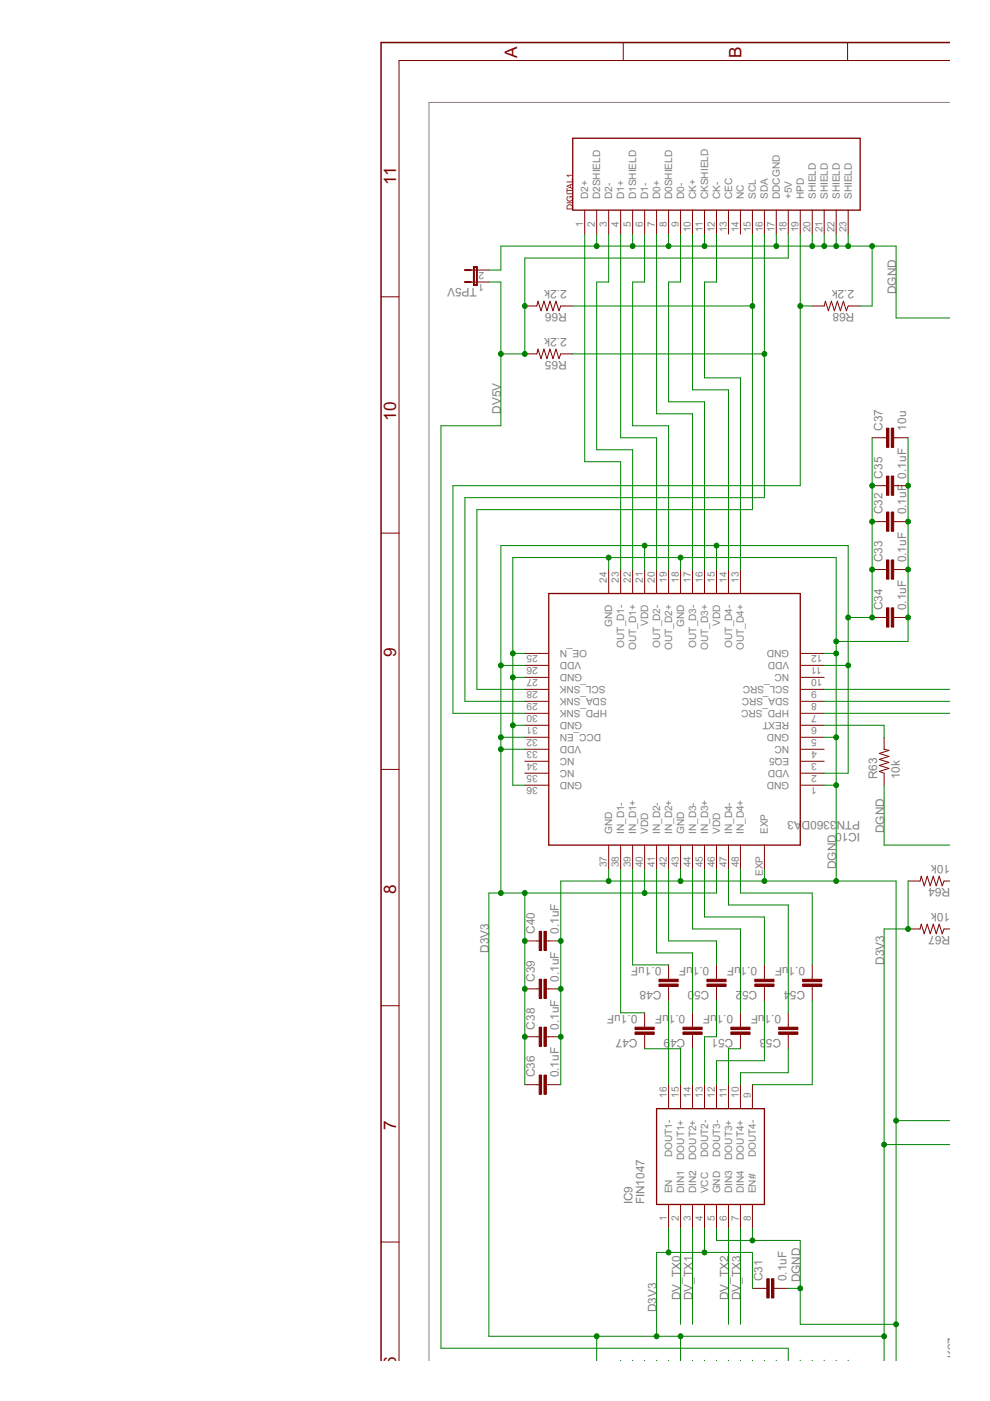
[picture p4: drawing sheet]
<svg xmlns="http://www.w3.org/2000/svg" width="210mm" height="297mm" viewBox="0 0 210 297" stroke-linecap="round" stroke-linejoin="round" font-family="sans-serif">
<g fill="#808080" stroke="#808080" stroke-width=".21">
<path d="M91 21.7h110.5z"/>
<path d="M91 21.7v266.9z"/>
</g>
<g fill="#800000" stroke="#800000" stroke-width=".32">
<path d="M80.8 9h120.7z"/>
<path d="M80.8 9v279.6z"/>
</g>
<g fill="#800000" stroke="#800000" stroke-width=".21">
<path d="M84.6 12.8h116.9z"/>
<path d="M132.1 9v3.8z"/>
<path d="M179.7 9v3.8z"/>
<path d="M84.6 12.8v275.8z"/>
<path d="M80.8 263.3h3.8z"/>
<path d="M80.8 213.2h3.8z"/>
<path d="M80.8 163.1h3.8z"/>
<path d="M80.8 113h3.8z"/>
<path d="M80.8 62.9h3.8z"/>
<path d="M124 44.6v5z"/>
<path d="M126.5 44.6v5z"/>
<path d="M129.1 44.6v5z"/>
<path d="M131.6 44.6v5z"/>
<path d="M134.1 44.6v5z"/>
<path d="M136.7 44.6v5z"/>
<path d="M139.2 44.6v5z"/>
<path d="M141.8 44.6v5z"/>
<path d="M144.3 44.6v5z"/>
<path d="M146.8 44.6v5z"/>
<path d="M149.4 44.6v5z"/>
<path d="M151.9 44.6v5z"/>
<path d="M154.5 44.6v5z"/>
<path d="M159.5 44.6v5z"/>
<path d="M162.1 44.6v5z"/>
<path d="M164.6 44.6v5z"/>
<path d="M167.1 44.6v5z"/>
<path d="M169.7 44.6v5z"/>
<path d="M157 44.6v5z"/>
<path d="M172.2 44.6v5z"/>
<path d="M174.8 44.6v5z"/>
<path d="M177.3 44.6v5z"/>
<path d="M179.8 44.6v5z"/>
<path d="M111.3 75h2.5z"/>
<path d="M118.9 75h2.5z"/>
<path d="M118.9 75l-.4 1.1z"/>
<path d="M117.9 74l.6 2.1z"/>
<path d="M117.9 74l-.7 2.1z"/>
<path d="M116.6 74l.6 2.1z"/>
<path d="M116.6 74l-.6 2.1z"/>
<path d="M115.3 74l.7 2.1z"/>
<path d="M115.3 74l-.6 2.1z"/>
<path d="M114.1 74l.6 2.1z"/>
<path d="M114.1 74l-.3 1z"/>
<path d="M111.3 64.9h2.5z"/>
<path d="M118.9 64.9h2.5z"/>
<path d="M118.9 64.9l-.4 1z"/>
<path d="M117.9 63.9l.6 2z"/>
<path d="M117.9 63.9l-.7 2z"/>
<path d="M116.6 63.9l.6 2z"/>
<path d="M116.6 63.9l-.6 2z"/>
<path d="M115.3 63.9l.7 2z"/>
<path d="M115.3 63.9l-.6 2z"/>
<path d="M114.1 63.9l.6 2z"/>
<path d="M114.1 63.9l-.3 1z"/>
<path d="M172.2 64.9h2.6z"/>
<path d="M179.8 64.9h2.6z"/>
<path d="M179.8 64.9l-.3 1z"/>
<path d="M178.8 63.9l.7 2z"/>
<path d="M178.8 63.9l-.6 2z"/>
<path d="M177.5 63.9l.7 2z"/>
<path d="M177.5 63.9l-.6 2z"/>
<path d="M176.3 63.9l.6 2z"/>
<path d="M176.3 63.9l-.7 2z"/>
<path d="M175 63.9l.6 2z"/>
<path d="M175 63.9l-.2 1z"/>
<path d="M187.5 156.3v2.6z"/>
<path d="M187.5 163.9v2.6z"/>
<path d="M186.4 163.6l1.1 .3z"/>
<path d="M186.4 163.6l2.1-.7z"/>
<path d="M186.4 162.3l2.1 .6z"/>
<path d="M186.4 162.3l2.1-.7z"/>
<path d="M186.4 161l2.1 .6z"/>
<path d="M186.4 161l2.1-.6z"/>
<path d="M186.4 159.7l2.1 .7z"/>
<path d="M186.4 159.7l2.1-.6z"/>
<path d="M187.5 158.9l1 .2z"/>
<path d="M111.3 209.7h2.5z"/>
<path d="M116.4 209.7h2.5z"/>
<path d="M113.8 209.7h.5z"/>
<path d="M115.8 209.7h.6z"/>
<path d="M111.3 199.5h2.5z"/>
<path d="M116.4 199.5h2.5z"/>
<path d="M113.8 199.5h.5z"/>
<path d="M115.8 199.5h.6z"/>
<path d="M111.3 219.8h2.5z"/>
<path d="M116.4 219.8h2.5z"/>
<path d="M113.8 219.8h.5z"/>
<path d="M115.8 219.8h.6z"/>
<path d="M111.3 230h2.5z"/>
<path d="M116.4 230h2.5z"/>
<path d="M113.8 230h.5z"/>
<path d="M115.8 230h.6z"/>
<path d="M184.9 103h2.6z"/>
<path d="M190 103h2.5z"/>
<path d="M187.5 103h.5z"/>
<path d="M189.5 103h.5z"/>
<path d="M184.9 130.9h2.6z"/>
<path d="M190 130.9h2.5z"/>
<path d="M187.5 130.9h.5z"/>
<path d="M189.5 130.9h.5z"/>
<path d="M184.9 110.6h2.6z"/>
<path d="M190 110.6h2.5z"/>
<path d="M187.5 110.6h.5z"/>
<path d="M189.5 110.6h.5z"/>
<path d="M184.9 120.8h2.6z"/>
<path d="M190 120.8h2.5z"/>
<path d="M187.5 120.8h.5z"/>
<path d="M189.5 120.8h.5z"/>
<path d="M159.5 273.2h2.6z"/>
<path d="M164.6 273.2h2.5z"/>
<path d="M162.1 273.2h.5z"/>
<path d="M164.1 273.2h.5z"/>
<path d="M192.5 197h2.6z"/>
<path d="M200.2 197h1.3z"/>
<path d="M200.2 197l-.4 1z"/>
<path d="M199.1 195.9l.7 2.1z"/>
<path d="M199.1 195.9l-.6 2.1z"/>
<path d="M197.9 195.9l.6 2.1z"/>
<path d="M197.9 195.9l-.7 2.1z"/>
<path d="M196.6 195.9l.6 2.1z"/>
<path d="M196.6 195.9l-.6 2.1z"/>
<path d="M195.3 195.9l.7 2.1z"/>
<path d="M195.3 195.9l-.2 1.1z"/>
<path d="M192.5 186.8h2.6z"/>
<path d="M200.2 186.8h1.3z"/>
<path d="M200.2 186.8l-.4 1z"/>
<path d="M199.1 185.8l.7 2z"/>
<path d="M199.1 185.8l-.6 2z"/>
<path d="M197.9 185.8l.6 2z"/>
<path d="M197.9 185.8l-.7 2z"/>
<path d="M196.6 185.8l.6 2z"/>
<path d="M196.6 185.8l-.6 2z"/>
<path d="M195.3 185.8l.7 2z"/>
<path d="M195.3 185.8l-.2 1z"/>
<path d="M184.9 92.8h2.6z"/>
<path d="M190 92.8h2.5z"/>
<path d="M187.5 92.8h.5z"/>
<path d="M189.5 92.8h.5z"/>
<path d="M169.7 166.5h5.1z"/>
<path d="M169.7 163.9h5.1z"/>
<path d="M169.7 161.4h5.1z"/>
<path d="M169.7 158.9h5.1z"/>
<path d="M169.7 156.3h5.1z"/>
<path d="M169.7 153.8h5.1z"/>
<path d="M169.7 151.2h5.1z"/>
<path d="M169.7 148.7h5.1z"/>
<path d="M169.7 146.2h5.1z"/>
<path d="M169.7 143.6h5.1z"/>
<path d="M169.7 141.1h5.1z"/>
<path d="M169.7 138.5h5.1z"/>
<path d="M157 120.8v5z"/>
<path d="M154.5 120.8v5z"/>
<path d="M151.9 120.8v5z"/>
<path d="M149.4 120.8v5z"/>
<path d="M146.8 120.8v5z"/>
<path d="M144.3 120.8v5z"/>
<path d="M141.8 120.8v5z"/>
<path d="M139.2 120.8v5z"/>
<path d="M136.7 120.8v5z"/>
<path d="M134.1 120.8v5z"/>
<path d="M131.6 120.8v5z"/>
<path d="M129.1 120.8v5z"/>
<path d="M111.3 138.5h5.1z"/>
<path d="M111.3 141.1h5.1z"/>
<path d="M111.3 143.6h5.1z"/>
<path d="M111.3 146.2h5.1z"/>
<path d="M111.3 148.7h5.1z"/>
<path d="M111.3 151.2h5.1z"/>
<path d="M111.3 153.8h5.1z"/>
<path d="M111.3 156.3h5.1z"/>
<path d="M111.3 158.9h5.1z"/>
<path d="M111.3 161.4h5.1z"/>
<path d="M111.3 163.9h5.1z"/>
<path d="M111.3 166.5h5.1z"/>
<path d="M129.1 179.2v5.1z"/>
<path d="M131.6 179.2v5.1z"/>
<path d="M134.1 179.2v5.1z"/>
<path d="M136.7 179.2v5.1z"/>
<path d="M139.2 179.2v5.1z"/>
<path d="M141.8 179.2v5.1z"/>
<path d="M144.3 179.2v5.1z"/>
<path d="M146.8 179.2v5.1z"/>
<path d="M149.4 179.2v5.1z"/>
<path d="M151.9 179.2v5.1z"/>
<path d="M154.5 179.2v5.1z"/>
<path d="M157 179.2v5.1z"/>
<path d="M162.1 179.2v5.1z"/>
<path d="M136.7 219.8v2.6z"/>
<path d="M136.7 214.7v2.6z"/>
<path d="M136.7 219.3v.5z"/>
<path d="M136.7 217.3v.5z"/>
<path d="M141.8 209.7v2.5z"/>
<path d="M141.8 204.6v2.5z"/>
<path d="M141.8 209.1v.6z"/>
<path d="M141.8 207.1v.5z"/>
<path d="M146.8 219.8v2.6z"/>
<path d="M146.8 214.7v2.6z"/>
<path d="M146.8 219.3v.5z"/>
<path d="M146.8 217.3v.5z"/>
<path d="M151.9 209.7v2.5z"/>
<path d="M151.9 204.6v2.5z"/>
<path d="M151.9 209.1v.6z"/>
<path d="M151.9 207.1v.5z"/>
<path d="M157 219.8v2.6z"/>
<path d="M157 214.7v2.6z"/>
<path d="M157 219.3v.5z"/>
<path d="M157 217.3v.5z"/>
<path d="M162.1 209.7v2.5z"/>
<path d="M162.1 204.6v2.5z"/>
<path d="M162.1 209.1v.6z"/>
<path d="M162.1 207.1v.5z"/>
<path d="M167.1 219.8v2.6z"/>
<path d="M167.1 214.7v2.6z"/>
<path d="M167.1 219.3v.5z"/>
<path d="M167.1 217.3v.5z"/>
<path d="M172.2 209.7v2.5z"/>
<path d="M172.2 204.6v2.5z"/>
<path d="M172.2 209.1v.6z"/>
<path d="M172.2 207.1v.5z"/>
<path d="M141.8 255.4v5.1z"/>
<path d="M144.3 255.4v5.1z"/>
<path d="M146.8 255.4v5.1z"/>
<path d="M149.4 255.4v5.1z"/>
<path d="M151.9 255.4v5.1z"/>
<path d="M154.5 255.4v5.1z"/>
<path d="M157 255.4v5.1z"/>
<path d="M159.5 255.4v5.1z"/>
<path d="M159.5 230v5.1z"/>
<path d="M157 230v5.1z"/>
<path d="M154.5 230v5.1z"/>
<path d="M151.9 230v5.1z"/>
<path d="M149.4 230v5.1z"/>
<path d="M146.8 230v5.1z"/>
<path d="M144.3 230v5.1z"/>
<path d="M141.8 230v5.1z"/>
<path d="M101.1 59.8h2.6z"/>
<path d="M99.8 59.8h1.3z"/>
<path d="M101.1 57.3h2.6z"/>
<path d="M99.8 57.3h1.3z"/>
</g>
<g fill="#800000" stroke="#800000" stroke-width=".28">
<path d="M121.4 44.6h61z"/>
<path d="M182.4 29.3v15.3z"/>
<path d="M121.4 29.3h61z"/>
<path d="M121.4 29.3v15.3z"/>
<path d="M169.7 125.8v53.4z"/>
<path d="M116.4 125.8h53.3z"/>
<path d="M116.4 125.8v53.4z"/>
<path d="M116.4 179.2h53.3z"/>
<path d="M139.2 255.4h22.9z"/>
<path d="M162.1 235.1v20.3z"/>
<path d="M139.2 235.1h22.9z"/>
<path d="M139.2 235.1v20.3z"/>
</g>
<g fill="#800000" stroke="#800000" stroke-width=".21">
<path d="M115.3 207.6h.5v4.1h-.5z"/>
<path d="M114.3 207.6h.5v4.1h-.5z"/>
<path d="M115.3 197.5h.5v4h-.5z"/>
<path d="M114.3 197.5h.5v4h-.5z"/>
<path d="M115.3 217.8h.5v4h-.5z"/>
<path d="M114.3 217.8h.5v4h-.5z"/>
<path d="M115.3 227.9h.5v4.1h-.5z"/>
<path d="M114.3 227.9h.5v4.1h-.5z"/>
<path d="M189 100.9h.5v4.1h-.5z"/>
<path d="M188 100.9h.5v4.1h-.5z"/>
<path d="M189 128.9h.5v4h-.5z"/>
<path d="M188 128.9h.5v4h-.5z"/>
<path d="M189 108.6h.5v4h-.5z"/>
<path d="M188 108.6h.5v4h-.5z"/>
<path d="M189 118.7h.5v4.1h-.5z"/>
<path d="M188 118.7h.5v4.1h-.5z"/>
<path d="M163.6 271.1h.5v4.1h-.5z"/>
<path d="M162.6 271.1h.5v4.1h-.5z"/>
<path d="M189 90.8h.5v4h-.5z"/>
<path d="M188 90.8h.5v4h-.5z"/>
<path d="M134.6 217.8h4.1v.5h-4.1z"/>
<path d="M134.6 218.8h4.1v.5h-4.1z"/>
<path d="M139.7 207.6h4.1v.5h-4.1z"/>
<path d="M139.7 208.6h4.1v.5h-4.1z"/>
<path d="M144.8 217.8h4.1v.5h-4.1z"/>
<path d="M144.8 218.8h4.1v.5h-4.1z"/>
<path d="M149.9 207.6h4v.5h-4z"/>
<path d="M149.9 208.6h4v.5h-4z"/>
<path d="M155 217.8h4v.5h-4z"/>
<path d="M155 218.8h4v.5h-4z"/>
<path d="M160 207.6h4.1v.5h-4.1z"/>
<path d="M160 208.6h4.1v.5h-4.1z"/>
<path d="M165.1 217.8h4.1v.5h-4.1z"/>
<path d="M165.1 218.8h4.1v.5h-4.1z"/>
<path d="M170.2 207.6h4v.5h-4z"/>
<path d="M170.2 208.6h4v.5h-4z"/>
</g>
<g fill="#800000" stroke="#800000" stroke-width=".42">
<path d="M98.6 59.8h1.2z"/>
<path d="M98.6 57.3h1.2z"/>
<path d="M101.1 56.6v3.8z"/>
<path d="M100.5 56.6h.6z"/>
<path d="M100.5 56.6v3.8z"/>
<path d="M100.5 60.4h.6z"/>
</g>
<g fill="#008000" stroke="#008000" stroke-width=".21">
<path d="M146.8 260.5v20.3z"/>
<path d="M144.3 260.5v20.3z"/>
<path d="M157 260.5v20.3z"/>
<path d="M172.2 288.4v.2z"/>
<path d="M174.8 288.4v.2z"/>
<path d="M169.7 288.4v.2z"/>
<path d="M154.5 260.5v20.3z"/>
<path d="M131.6 214.7h5.1z"/>
<path d="M131.6 184.3v30.4z"/>
<path d="M134.1 204.6h7.7z"/>
<path d="M134.1 184.3v20.3z"/>
<path d="M146.8 202v12.7z"/>
<path d="M139.2 202h7.6z"/>
<path d="M139.2 184.3v17.7z"/>
<path d="M149.4 219.8v10.2z"/>
<path d="M149.4 219.8h2.5z"/>
<path d="M151.9 212.2v7.6z"/>
<path d="M124 49.6v48.3z"/>
<path d="M124 97.9h7.6z"/>
<path d="M131.6 97.9v22.9z"/>
<path d="M134.1 95.4v25.4z"/>
<path d="M126.5 95.4h7.6z"/>
<path d="M126.5 59.8v35.6z"/>
<path d="M126.5 59.8h2.6z"/>
<path d="M129.1 49.6v10.2z"/>
<path d="M139.2 92.8v28z"/>
<path d="M131.6 92.8h7.6z"/>
<path d="M131.6 49.6v43.2z"/>
<path d="M141.8 90.3v30.5z"/>
<path d="M134.1 90.3h7.7z"/>
<path d="M134.1 59.8v30.5z"/>
<path d="M134.1 59.8h2.6z"/>
<path d="M136.7 49.6v10.2z"/>
<path d="M146.8 87.7v33.1z"/>
<path d="M139.2 87.7h7.6z"/>
<path d="M139.2 49.6v38.1z"/>
<path d="M149.4 85.2v35.6z"/>
<path d="M141.8 85.2h7.6z"/>
<path d="M141.8 59.8v25.4z"/>
<path d="M141.8 59.8h2.5z"/>
<path d="M144.3 49.6v10.2z"/>
<path d="M154.5 82.7v38.1z"/>
<path d="M146.8 82.7h7.7z"/>
<path d="M146.8 49.6v33.1z"/>
<path d="M157 80.1v40.7z"/>
<path d="M149.4 80.1h7.6z"/>
<path d="M149.4 59.8v20.3z"/>
<path d="M149.4 59.8h2.5z"/>
<path d="M151.9 49.6v10.2z"/>
<path d="M169.7 49.6v15.3z"/>
<path d="M169.7 64.9h2.5z"/>
<path d="M169.7 64.9v38.1z"/>
<path d="M96 103h73.7z"/>
<path d="M96 103v48.2z"/>
<path d="M96 151.2h15.3z"/>
<path d="M159.5 49.6v15.3z"/>
<path d="M121.4 64.9h38.1z"/>
<path d="M101.1 146.2h10.2z"/>
<path d="M101.1 108.1v38.1z"/>
<path d="M101.1 108.1h58.4z"/>
<path d="M159.5 64.9v43.2z"/>
<path d="M174.8 146.2h26.7z"/>
<path d="M174.8 148.7h26.7z"/>
<path d="M162.1 49.6v25.4z"/>
<path d="M121.4 75h40.7z"/>
<path d="M98.6 148.7h12.7z"/>
<path d="M98.6 105.5v43.2z"/>
<path d="M162.1 75v30.5z"/>
<path d="M98.6 105.5h63.5z"/>
<path d="M174.8 153.8h12.7z"/>
<path d="M187.5 153.8v2.5z"/>
<path d="M134.1 288.4v.2z"/>
<path d="M139.2 288.4v.2z"/>
<path d="M141.8 288.4v.2z"/>
<path d="M179.8 288.4v.2z"/>
<path d="M162.1 288.4v.2z"/>
<path d="M159.5 288.4v.2z"/>
<path d="M157 288.4v.2z"/>
<path d="M154.5 288.4v.2z"/>
<path d="M151.9 288.4v.2z"/>
<path d="M149.4 288.4v.2z"/>
<path d="M146.8 288.4v.2z"/>
<path d="M131.6 288.4v.2z"/>
<path d="M136.7 288.4v.2z"/>
<path d="M182.4 64.9h2.5z"/>
<path d="M103.7 57.3h2.5z"/>
<path d="M106.2 52.2v5.1z"/>
<path d="M126.5 49.6v2.6z"/>
<path d="M106.2 52.2h20.3z"/>
<path d="M126.5 52.2h7.6z"/>
<path d="M134.1 49.6v2.6z"/>
<path d="M134.1 52.2h7.7z"/>
<path d="M141.8 49.6v2.6z"/>
<path d="M141.8 52.2h7.6z"/>
<path d="M149.4 49.6v2.6z"/>
<path d="M149.4 52.2h15.2z"/>
<path d="M164.6 49.6v2.6z"/>
<path d="M164.6 52.2h7.6z"/>
<path d="M172.2 49.6v2.6z"/>
<path d="M172.2 52.2h2.6z"/>
<path d="M174.8 49.6v2.6z"/>
<path d="M174.8 52.2h2.5z"/>
<path d="M177.3 49.6v2.6z"/>
<path d="M177.3 52.2h2.5z"/>
<path d="M179.8 49.6v2.6z"/>
<path d="M179.8 52.2h5.1z"/>
<path d="M184.9 52.2v12.7z"/>
<path d="M184.9 52.2h5.1z"/>
<path d="M190 52.2v15.2z"/>
<path d="M190 67.4h11.5z"/>
<path d="M187.5 166.5v12.7z"/>
<path d="M187.5 179.2h14z"/>
<path d="M192.5 92.8v10.2z"/>
<path d="M192.5 103v7.6z"/>
<path d="M192.5 110.6v10.2z"/>
<path d="M192.5 120.8v10.1z"/>
<path d="M192.5 130.9v5.1z"/>
<path d="M108.7 166.5h2.6z"/>
<path d="M108.7 153.8h2.6z"/>
<path d="M108.7 153.8v12.7z"/>
<path d="M108.7 143.6h2.6z"/>
<path d="M108.7 143.6v10.2z"/>
<path d="M108.7 138.5v5.1z"/>
<path d="M108.7 138.5h2.6z"/>
<path d="M108.7 118.2v20.3z"/>
<path d="M108.7 118.2h20.4z"/>
<path d="M129.1 118.2v2.6z"/>
<path d="M144.3 118.2v2.6z"/>
<path d="M129.1 118.2h15.2z"/>
<path d="M144.3 118.2h33z"/>
<path d="M177.3 118.2v17.8z"/>
<path d="M177.3 136h15.2z"/>
<path d="M174.8 138.5h2.5z"/>
<path d="M177.3 136v2.5z"/>
<path d="M177.3 138.5v17.8z"/>
<path d="M174.8 156.3h2.5z"/>
<path d="M174.8 166.5h2.5z"/>
<path d="M177.3 156.3v10.2z"/>
<path d="M177.3 166.5v20.3z"/>
<path d="M162.1 184.3v2.5z"/>
<path d="M144.3 184.3v2.5z"/>
<path d="M118.9 219.8v10.2z"/>
<path d="M118.9 209.7v10.1z"/>
<path d="M118.9 199.5v10.2z"/>
<path d="M118.9 186.8v12.7z"/>
<path d="M129.1 184.3v2.5z"/>
<path d="M118.9 186.8h10.2z"/>
<path d="M129.1 186.8h15.2z"/>
<path d="M144.3 186.8h17.8z"/>
<path d="M162.1 186.8h15.2z"/>
<path d="M177.3 186.8h12.7z"/>
<path d="M159.5 260.5v2.5z"/>
<path d="M151.9 260.5v2.5z"/>
<path d="M151.9 263h7.6z"/>
<path d="M159.5 263h10.2z"/>
<path d="M169.7 263v10.2z"/>
<path d="M167.1 273.2h2.6z"/>
<path d="M169.7 273.2v7.6z"/>
<path d="M190 280.8v7.8z"/>
<path d="M169.7 280.8h20.3z"/>
<path d="M190 237.6v43.2z"/>
<path d="M190 186.8v50.8z"/>
<path d="M190 237.6h11.5z"/>
<path d="M167.1 285.9v2.7z"/>
<path d="M93.5 285.9h73.6z"/>
<path d="M106.2 75h5.1z"/>
<path d="M111.3 64.9v10.1z"/>
<path d="M106.2 75v15.3z"/>
<path d="M111.3 54.7h55.8z"/>
<path d="M167.1 49.6v5.1z"/>
<path d="M111.3 54.7v10.2z"/>
<path d="M93.5 90.3v195.6z"/>
<path d="M93.5 90.3h12.7z"/>
<path d="M106.2 59.8v15.2z"/>
<path d="M103.7 59.8h2.5z"/>
<path d="M184.9 92.8v10.2z"/>
<path d="M184.9 103v7.6z"/>
<path d="M184.9 110.6v10.2z"/>
<path d="M174.8 163.9h5z"/>
<path d="M179.8 141.1v22.8z"/>
<path d="M174.8 141.1h5z"/>
<path d="M111.3 219.8v10.2z"/>
<path d="M111.3 209.7v10.1z"/>
<path d="M111.3 199.5v10.2z"/>
<path d="M151.9 184.3v5z"/>
<path d="M136.7 189.3h15.2z"/>
<path d="M136.7 184.3v5z"/>
<path d="M111.3 189.3h25.4z"/>
<path d="M111.3 189.3v10.2z"/>
<path d="M149.4 260.5v5z"/>
<path d="M159.5 265.5v7.7z"/>
<path d="M149.4 265.5h10.1z"/>
<path d="M141.8 265.5h7.6z"/>
<path d="M141.8 260.5v5z"/>
<path d="M139.2 265.5h2.6z"/>
<path d="M192.5 186.8v10.2z"/>
<path d="M187.5 197h5z"/>
<path d="M187.5 197v45.7z"/>
<path d="M187.5 242.7h14z"/>
<path d="M187.5 242.7v40.6z"/>
<path d="M187.5 283.3v5.3z"/>
<path d="M144.3 283.3v5.3z"/>
<path d="M144.3 283.3h43.2z"/>
<path d="M139.2 283.3h5.1z"/>
<path d="M139.2 265.5v17.8z"/>
<path d="M126.5 283.3h12.7z"/>
<path d="M126.5 283.3v5.3z"/>
<path d="M103.7 283.3h22.8z"/>
<path d="M103.7 189.3v94z"/>
<path d="M103.7 189.3h2.5z"/>
<path d="M106.2 189.3h5.1z"/>
<path d="M106.2 158.9v30.4z"/>
<path d="M106.2 158.9h5.1z"/>
<path d="M106.2 156.3v2.6z"/>
<path d="M106.2 156.3h5.1z"/>
<path d="M106.2 141.1v15.2z"/>
<path d="M106.2 141.1h5.1z"/>
<path d="M106.2 115.7v25.4z"/>
<path d="M106.2 115.7h30.5z"/>
<path d="M136.7 115.7v5.1z"/>
<path d="M136.7 115.7h15.2z"/>
<path d="M151.9 115.7v5.1z"/>
<path d="M151.9 115.7h27.9z"/>
<path d="M179.8 115.7v15.2z"/>
<path d="M179.8 130.9v10.2z"/>
<path d="M179.8 130.9h5.1z"/>
<path d="M184.9 120.8v10.1z"/>
<path d="M144.3 222.4v7.6z"/>
<path d="M136.7 222.4h7.6z"/>
<path d="M146.8 222.4v7.6z"/>
<path d="M151.9 199.5v5.1z"/>
<path d="M141.8 199.5h10.1z"/>
<path d="M141.8 184.3v15.2z"/>
<path d="M157 197v17.7z"/>
<path d="M146.8 197h10.2z"/>
<path d="M146.8 184.3v12.7z"/>
<path d="M162.1 194.4v10.2z"/>
<path d="M149.4 194.4h12.7z"/>
<path d="M149.4 184.3v10.1z"/>
<path d="M167.1 191.9v22.8z"/>
<path d="M154.5 191.9h12.6z"/>
<path d="M154.5 184.3v7.6z"/>
<path d="M172.2 189.3v15.3z"/>
<path d="M157 189.3h15.2z"/>
<path d="M157 184.3v5z"/>
<path d="M164.6 288.4v.2z"/>
<path d="M141.8 212.2v17.8z"/>
<path d="M154.5 222.4v7.6z"/>
<path d="M154.5 222.4h2.5z"/>
<path d="M151.9 224.9v5.1z"/>
<path d="M151.9 224.9h10.2z"/>
<path d="M162.1 212.2v12.7z"/>
<path d="M157 227.4v2.6z"/>
<path d="M157 227.4h10.1z"/>
<path d="M167.1 222.4v5z"/>
<path d="M159.5 230h12.7z"/>
<path d="M172.2 212.2v17.8z"/>
<path d="M177.3 288.4v.2z"/>
<path d="M174.8 151.2h26.7z"/>
<circle cx="169.7" cy="64.9" r=".52"/>
<circle cx="159.5" cy="64.9" r=".52"/>
<circle cx="162.1" cy="75" r=".52"/>
<circle cx="126.5" cy="52.2" r=".52"/>
<circle cx="134.1" cy="52.2" r=".52"/>
<circle cx="141.7" cy="52.2" r=".52"/>
<circle cx="149.4" cy="52.2" r=".52"/>
<circle cx="164.6" cy="52.2" r=".52"/>
<circle cx="172.2" cy="52.2" r=".52"/>
<circle cx="174.7" cy="52.2" r=".52"/>
<circle cx="177.3" cy="52.2" r=".52"/>
<circle cx="179.8" cy="52.2" r=".52"/>
<circle cx="184.9" cy="52.2" r=".52"/>
<circle cx="192.5" cy="103" r=".52"/>
<circle cx="192.5" cy="110.6" r=".52"/>
<circle cx="192.5" cy="120.8" r=".52"/>
<circle cx="192.5" cy="130.9" r=".52"/>
<circle cx="108.7" cy="153.8" r=".52"/>
<circle cx="108.7" cy="143.6" r=".52"/>
<circle cx="108.7" cy="138.5" r=".52"/>
<circle cx="129" cy="118.2" r=".52"/>
<circle cx="144.3" cy="118.2" r=".52"/>
<circle cx="177.3" cy="136" r=".52"/>
<circle cx="177.3" cy="138.5" r=".52"/>
<circle cx="177.3" cy="156.3" r=".52"/>
<circle cx="177.3" cy="166.5" r=".52"/>
<circle cx="118.9" cy="219.8" r=".52"/>
<circle cx="118.9" cy="209.7" r=".52"/>
<circle cx="118.9" cy="199.5" r=".52"/>
<circle cx="129" cy="186.8" r=".52"/>
<circle cx="144.3" cy="186.8" r=".52"/>
<circle cx="162.1" cy="186.8" r=".52"/>
<circle cx="177.3" cy="186.8" r=".52"/>
<circle cx="159.5" cy="263" r=".52"/>
<circle cx="169.7" cy="273.2" r=".52"/>
<circle cx="190" cy="280.8" r=".52"/>
<circle cx="190" cy="237.6" r=".52"/>
<circle cx="111.3" cy="75" r=".52"/>
<circle cx="111.3" cy="64.9" r=".52"/>
<circle cx="106.2" cy="75" r=".52"/>
<circle cx="184.9" cy="103" r=".52"/>
<circle cx="184.9" cy="110.6" r=".52"/>
<circle cx="184.9" cy="120.8" r=".52"/>
<circle cx="179.8" cy="141.1" r=".52"/>
<circle cx="111.3" cy="219.8" r=".52"/>
<circle cx="111.3" cy="209.7" r=".52"/>
<circle cx="111.3" cy="199.5" r=".52"/>
<circle cx="136.7" cy="189.3" r=".52"/>
<circle cx="111.3" cy="189.3" r=".52"/>
<circle cx="149.4" cy="265.5" r=".52"/>
<circle cx="141.7" cy="265.5" r=".52"/>
<circle cx="192.5" cy="197" r=".52"/>
<circle cx="187.4" cy="242.7" r=".52"/>
<circle cx="187.4" cy="283.3" r=".52"/>
<circle cx="144.3" cy="283.3" r=".52"/>
<circle cx="139.2" cy="283.3" r=".52"/>
<circle cx="126.5" cy="283.3" r=".52"/>
<circle cx="106.2" cy="189.3" r=".52"/>
<circle cx="106.2" cy="158.9" r=".52"/>
<circle cx="106.2" cy="156.3" r=".52"/>
<circle cx="106.2" cy="141.1" r=".52"/>
<circle cx="136.7" cy="115.7" r=".52"/>
<circle cx="151.9" cy="115.7" r=".52"/>
<circle cx="179.8" cy="130.9" r=".52"/>
<circle cx="184.9" cy="130.9" r=".52"/>
</g>
<g font-size="4.1" fill="#800000">
<text x="109.7" y="12.2" transform="rotate(-90 109.7 12.2)">A</text>
<text x="157.2" y="12.2" transform="rotate(-90 157.2 12.2)">B</text>
<text x="84" y="39.2" transform="rotate(-90 84 39.2)">11</text>
<text x="84" y="89.3" transform="rotate(-90 84 89.3)">10</text>
<text x="84" y="139.4" transform="rotate(-90 84 139.4)">9</text>
<text x="84" y="189.5" transform="rotate(-90 84 189.5)">8</text>
<text x="84" y="239.6" transform="rotate(-90 84 239.6)">7</text>
<text x="84" y="289.7" transform="rotate(-90 84 289.7)">6</text>
</g>
<g font-size="2.8" fill="#808080">
<text x="101.1" y="61.1" transform="rotate(-180 101.1 61.1)">TP5V</text>
<text x="120.2" y="61.6" transform="rotate(-180 120.2 61.6)">2.2k</text>
<text x="181.1" y="61.6" transform="rotate(-180 181.1 61.6)">2.2k</text>
<text x="190" y="62.3" transform="rotate(-90 190 62.3)">DGND</text>
<text x="120.2" y="71.7" transform="rotate(-180 120.2 71.7)">2.2k</text>
<text x="120.2" y="66.4" transform="rotate(-180 120.2 66.4)">R66</text>
<text x="181.1" y="66.4" transform="rotate(-180 181.1 66.4)">R68</text>
<text x="120.2" y="76.5" transform="rotate(-180 120.2 76.5)">R65</text>
<text x="106.2" y="87.7" transform="rotate(-90 106.2 87.7)">DV5V</text>
<text x="187.1" y="91.3" transform="rotate(-90 187.1 91.3)">C37</text>
<text x="192.2" y="91.3" transform="rotate(-90 192.2 91.3)">10u</text>
<text x="187.1" y="101.5" transform="rotate(-90 187.1 101.5)">C35</text>
<text x="192.2" y="101.5" transform="rotate(-90 192.2 101.5)">0.1uF</text>
<text x="187.1" y="109.1" transform="rotate(-90 187.1 109.1)">C32</text>
<text x="192.2" y="109.1" transform="rotate(-90 192.2 109.1)">0.1uF</text>
<text x="187.1" y="119.2" transform="rotate(-90 187.1 119.2)">C33</text>
<text x="192.2" y="119.2" transform="rotate(-90 192.2 119.2)">0.1uF</text>
<text x="187.1" y="129.4" transform="rotate(-90 187.1 129.4)">C34</text>
<text x="192.2" y="129.4" transform="rotate(-90 192.2 129.4)">0.1uF</text>
<text x="186" y="165.2" transform="rotate(-90 186 165.2)">R63</text>
<text x="190.8" y="165.2" transform="rotate(-90 190.8 165.2)">10k</text>
<text x="182.4" y="174.1" transform="rotate(-180 182.4 174.1)">PTN3360DA3</text>
<text x="182.4" y="176.6" transform="rotate(-180 182.4 176.6)">IC10</text>
<text x="187.5" y="176.6" transform="rotate(-90 187.5 176.6)">DGND</text>
<text x="177.3" y="184.3" transform="rotate(-90 177.3 184.3)">DGND</text>
<text x="201.4" y="183.5" transform="rotate(-180 201.4 183.5)">10k</text>
<text x="201.4" y="188.3" transform="rotate(-180 201.4 188.3)">R64</text>
<text x="113.4" y="198" transform="rotate(-90 113.4 198)">C40</text>
<text x="118.5" y="198" transform="rotate(-90 118.5 198)">0.1uF</text>
<text x="201.4" y="193.7" transform="rotate(-180 201.4 193.7)">10k</text>
<text x="103.6" y="202" transform="rotate(-90 103.6 202)">D3V3</text>
<text x="201.4" y="198.5" transform="rotate(-180 201.4 198.5)">R67</text>
<text x="113.4" y="208.1" transform="rotate(-90 113.4 208.1)">C39</text>
<text x="118.5" y="208.1" transform="rotate(-90 118.5 208.1)">0.1uF</text>
<text x="140.2" y="205" transform="rotate(-180 140.2 205)">0.1uF</text>
<text x="150.4" y="205" transform="rotate(-180 150.4 205)">0.1uF</text>
<text x="160.5" y="205" transform="rotate(-180 160.5 205)">0.1uF</text>
<text x="170.7" y="205" transform="rotate(-180 170.7 205)">0.1uF</text>
<text x="187.5" y="204.6" transform="rotate(-90 187.5 204.6)">D3V3</text>
<text x="135.1" y="215.1" transform="rotate(-180 135.1 215.1)">0.1uF</text>
<text x="140.2" y="210" transform="rotate(-180 140.2 210)">C48</text>
<text x="145.3" y="215.1" transform="rotate(-180 145.3 215.1)">0.1uF</text>
<text x="150.4" y="210" transform="rotate(-180 150.4 210)">C50</text>
<text x="155.5" y="215.1" transform="rotate(-180 155.5 215.1)">0.1uF</text>
<text x="160.5" y="210" transform="rotate(-180 160.5 210)">C52</text>
<text x="165.6" y="215.1" transform="rotate(-180 165.6 215.1)">0.1uF</text>
<text x="170.7" y="210" transform="rotate(-180 170.7 210)">C54</text>
<text x="113.4" y="218.3" transform="rotate(-90 113.4 218.3)">C38</text>
<text x="118.5" y="218.3" transform="rotate(-90 118.5 218.3)">0.1uF</text>
<text x="135.1" y="220.2" transform="rotate(-180 135.1 220.2)">C47</text>
<text x="145.3" y="220.2" transform="rotate(-180 145.3 220.2)">C49</text>
<text x="155.5" y="220.2" transform="rotate(-180 155.5 220.2)">C51</text>
<text x="165.6" y="220.2" transform="rotate(-180 165.6 220.2)">C53</text>
<text x="113.4" y="228.4" transform="rotate(-90 113.4 228.4)">C36</text>
<text x="118.5" y="228.4" transform="rotate(-90 118.5 228.4)">0.1uF</text>
<text x="134.1" y="255.4" transform="rotate(-90 134.1 255.4)">IC9</text>
<text x="136.7" y="255.4" transform="rotate(-90 136.7 255.4)">FIN1047</text>
<text x="144.3" y="275.7" transform="rotate(-90 144.3 275.7)">DV_TX0</text>
<text x="146.8" y="275.7" transform="rotate(-90 146.8 275.7)">DV_TX1</text>
<text x="154.4" y="275.7" transform="rotate(-90 154.4 275.7)">DV_TX2</text>
<text x="157" y="275.7" transform="rotate(-90 157 275.7)">DV_TX3</text>
<text x="161.7" y="271.6" transform="rotate(-90 161.7 271.6)">C31</text>
<text x="166.8" y="271.6" transform="rotate(-90 166.8 271.6)">0.1uF</text>
<text x="169.7" y="271.9" transform="rotate(-90 169.7 271.9)">DGND</text>
<text x="139.2" y="278.2" transform="rotate(-90 139.2 278.2)">D3V3</text>
<text x="202.7" y="296" transform="rotate(-90 202.7 296)">DV_CLK27</text>
</g>
<g font-size="2.4" fill="#808080">
<text x="124.7" y="42.2" transform="rotate(-90 124.7 42.2)">D2+</text>
<text x="127.3" y="42.2" transform="rotate(-90 127.3 42.2)">D2SHIELD</text>
<text x="129.8" y="42.2" transform="rotate(-90 129.8 42.2)">D2-</text>
<text x="132.3" y="42.2" transform="rotate(-90 132.3 42.2)">D1+</text>
<text x="134.9" y="42.2" transform="rotate(-90 134.9 42.2)">D1SHIELD</text>
<text x="137.4" y="42.2" transform="rotate(-90 137.4 42.2)">D1-</text>
<text x="140" y="42.2" transform="rotate(-90 140 42.2)">D0+</text>
<text x="142.5" y="42.2" transform="rotate(-90 142.5 42.2)">D0SHIELD</text>
<text x="145" y="42.2" transform="rotate(-90 145 42.2)">D0-</text>
<text x="147.6" y="42.2" transform="rotate(-90 147.6 42.2)">CK+</text>
<text x="150.1" y="42.2" transform="rotate(-90 150.1 42.2)">CKSHIELD</text>
<text x="152.7" y="42.2" transform="rotate(-90 152.7 42.2)">CK-</text>
<text x="155.2" y="42.2" transform="rotate(-90 155.2 42.2)">CEC</text>
<text x="157.7" y="42.2" transform="rotate(-90 157.7 42.2)">NC</text>
<text x="160.3" y="42.2" transform="rotate(-90 160.3 42.2)">SCL</text>
<text x="162.8" y="42.2" transform="rotate(-90 162.8 42.2)">SDA</text>
<text x="165.4" y="42.2" transform="rotate(-90 165.4 42.2)">DDCGND</text>
<text x="167.9" y="42.2" transform="rotate(-90 167.9 42.2)">+5V</text>
<text x="170.4" y="42.2" transform="rotate(-90 170.4 42.2)">HPD</text>
<text x="173" y="42.2" transform="rotate(-90 173 42.2)">SHIELD</text>
<text x="175.5" y="42.2" transform="rotate(-90 175.5 42.2)">SHIELD</text>
<text x="178.1" y="42.2" transform="rotate(-90 178.1 42.2)">SHIELD</text>
<text x="180.6" y="42.2" transform="rotate(-90 180.6 42.2)">SHIELD</text>
<text x="123.6" y="48.1" transform="rotate(-90 123.6 48.1)">1</text>
<text x="126.2" y="48.1" transform="rotate(-90 126.2 48.1)">2</text>
<text x="128.7" y="48.1" transform="rotate(-90 128.7 48.1)">3</text>
<text x="131.2" y="48.1" transform="rotate(-90 131.2 48.1)">4</text>
<text x="133.8" y="48.1" transform="rotate(-90 133.8 48.1)">5</text>
<text x="136.3" y="48.1" transform="rotate(-90 136.3 48.1)">6</text>
<text x="138.8" y="48.1" transform="rotate(-90 138.8 48.1)">7</text>
<text x="141.4" y="48.1" transform="rotate(-90 141.4 48.1)">8</text>
<text x="143.9" y="48.1" transform="rotate(-90 143.9 48.1)">9</text>
<text x="146.5" y="49.3" transform="rotate(-90 146.5 49.3)">10</text>
<text x="149" y="49.1" transform="rotate(-90 149 49.1)">11</text>
<text x="151.5" y="49.3" transform="rotate(-90 151.5 49.3)">12</text>
<text x="154.1" y="49.3" transform="rotate(-90 154.1 49.3)">13</text>
<text x="156.6" y="49.3" transform="rotate(-90 156.6 49.3)">14</text>
<text x="159.2" y="49.3" transform="rotate(-90 159.2 49.3)">15</text>
<text x="161.7" y="49.3" transform="rotate(-90 161.7 49.3)">16</text>
<text x="164.2" y="49.3" transform="rotate(-90 164.2 49.3)">17</text>
<text x="166.8" y="49.3" transform="rotate(-90 166.8 49.3)">18</text>
<text x="169.3" y="49.3" transform="rotate(-90 169.3 49.3)">19</text>
<text x="171.9" y="49.3" transform="rotate(-90 171.9 49.3)">20</text>
<text x="174.4" y="49.3" transform="rotate(-90 174.4 49.3)">21</text>
<text x="176.9" y="49.3" transform="rotate(-90 176.9 49.3)">22</text>
<text x="179.5" y="49.3" transform="rotate(-90 179.5 49.3)">23</text>
<text x="102.6" y="57.6" transform="rotate(-180 102.6 57.6)">2</text>
<text x="102.6" y="60.2" transform="rotate(-180 102.6 60.2)">1</text>
<text x="128.7" y="123.5" transform="rotate(-90 128.7 123.5)">24</text>
<text x="131.2" y="123.5" transform="rotate(-90 131.2 123.5)">23</text>
<text x="133.8" y="123.5" transform="rotate(-90 133.8 123.5)">22</text>
<text x="136.3" y="123.5" transform="rotate(-90 136.3 123.5)">21</text>
<text x="138.8" y="123.5" transform="rotate(-90 138.8 123.5)">20</text>
<text x="141.4" y="123.5" transform="rotate(-90 141.4 123.5)">19</text>
<text x="143.9" y="123.5" transform="rotate(-90 143.9 123.5)">18</text>
<text x="146.5" y="123.5" transform="rotate(-90 146.5 123.5)">17</text>
<text x="149" y="123.5" transform="rotate(-90 149 123.5)">16</text>
<text x="151.5" y="123.5" transform="rotate(-90 151.5 123.5)">15</text>
<text x="154.1" y="123.5" transform="rotate(-90 154.1 123.5)">14</text>
<text x="156.6" y="123.5" transform="rotate(-90 156.6 123.5)">13</text>
<text x="124.5" y="137.8" transform="rotate(-180 124.5 137.8)">OE_N</text>
<text x="129.8" y="132.9" transform="rotate(-90 129.8 132.9)">GND</text>
<text x="132.3" y="137.3" transform="rotate(-90 132.3 137.3)">OUT_D1-</text>
<text x="134.9" y="137.9" transform="rotate(-90 134.9 137.9)">OUT_D1+</text>
<text x="137.4" y="132.7" transform="rotate(-90 137.4 132.7)">VDD</text>
<text x="140" y="137.3" transform="rotate(-90 140 137.3)">OUT_D2-</text>
<text x="142.5" y="137.9" transform="rotate(-90 142.5 137.9)">OUT_D2+</text>
<text x="145" y="132.9" transform="rotate(-90 145 132.9)">GND</text>
<text x="147.6" y="137.3" transform="rotate(-90 147.6 137.3)">OUT_D3-</text>
<text x="150.1" y="137.9" transform="rotate(-90 150.1 137.9)">OUT_D3+</text>
<text x="152.7" y="132.7" transform="rotate(-90 152.7 132.7)">VDD</text>
<text x="155.2" y="137.3" transform="rotate(-90 155.2 137.3)">OUT_D4-</text>
<text x="157.7" y="137.9" transform="rotate(-90 157.7 137.9)">OUT_D4+</text>
<text x="167.3" y="137.8" transform="rotate(-180 167.3 137.8)">GND</text>
<text x="114" y="138.9" transform="rotate(-180 114 138.9)">25</text>
<text x="114" y="141.4" transform="rotate(-180 114 141.4)">26</text>
<text x="114" y="144" transform="rotate(-180 114 144)">27</text>
<text x="123.2" y="140.3" transform="rotate(-180 123.2 140.3)">VDD</text>
<text x="123.4" y="142.9" transform="rotate(-180 123.4 142.9)">GND</text>
<text x="167.3" y="142.9" transform="rotate(-180 167.3 142.9)">NC</text>
<text x="167.3" y="140.3" transform="rotate(-180 167.3 140.3)">VDD</text>
<text x="174.2" y="141.4" transform="rotate(-180 174.2 141.4)">11</text>
<text x="174.4" y="144" transform="rotate(-180 174.4 144)">10</text>
<text x="174.4" y="138.9" transform="rotate(-180 174.4 138.9)">12</text>
<text x="114" y="146.5" transform="rotate(-180 114 146.5)">28</text>
<text x="114" y="149.1" transform="rotate(-180 114 149.1)">29</text>
<text x="128.4" y="145.4" transform="rotate(-180 128.4 145.4)">SCL_SNK</text>
<text x="128.6" y="147.9" transform="rotate(-180 128.6 147.9)">SDA_SNK</text>
<text x="167.3" y="147.9" transform="rotate(-180 167.3 147.9)">SDA_SRC</text>
<text x="167.3" y="145.4" transform="rotate(-180 167.3 145.4)">SCL_SRC</text>
<text x="173.2" y="149.1" transform="rotate(-180 173.2 149.1)">8</text>
<text x="173.2" y="146.5" transform="rotate(-180 173.2 146.5)">9</text>
<text x="114" y="151.6" transform="rotate(-180 114 151.6)">30</text>
<text x="114" y="154.1" transform="rotate(-180 114 154.1)">31</text>
<text x="123.4" y="153" transform="rotate(-180 123.4 153)">GND</text>
<text x="127.5" y="155.6" transform="rotate(-180 127.5 155.6)">DCC_EN</text>
<text x="128.8" y="150.5" transform="rotate(-180 128.8 150.5)">HPD_SNK</text>
<text x="167.3" y="155.6" transform="rotate(-180 167.3 155.6)">GND</text>
<text x="167.3" y="153" transform="rotate(-180 167.3 153)">REXT</text>
<text x="167.3" y="150.5" transform="rotate(-180 167.3 150.5)">HPD_SRC</text>
<text x="173.2" y="154.1" transform="rotate(-180 173.2 154.1)">6</text>
<text x="173.2" y="151.6" transform="rotate(-180 173.2 151.6)">7</text>
<text x="114" y="156.7" transform="rotate(-180 114 156.7)">32</text>
<text x="114" y="159.2" transform="rotate(-180 114 159.2)">33</text>
<text x="114" y="161.8" transform="rotate(-180 114 161.8)">34</text>
<text x="121.8" y="160.6" transform="rotate(-180 121.8 160.6)">NC</text>
<text x="123.2" y="158.1" transform="rotate(-180 123.2 158.1)">VDD</text>
<text x="167.3" y="160.6" transform="rotate(-180 167.3 160.6)">EQ5</text>
<text x="167.3" y="158.1" transform="rotate(-180 167.3 158.1)">NC</text>
<text x="173.2" y="161.8" transform="rotate(-180 173.2 161.8)">3</text>
<text x="173.2" y="159.2" transform="rotate(-180 173.2 159.2)">4</text>
<text x="173.2" y="156.7" transform="rotate(-180 173.2 156.7)">5</text>
<text x="114" y="164.3" transform="rotate(-180 114 164.3)">35</text>
<text x="114" y="166.8" transform="rotate(-180 114 166.8)">36</text>
<text x="121.8" y="163.2" transform="rotate(-180 121.8 163.2)">NC</text>
<text x="123.4" y="165.7" transform="rotate(-180 123.4 165.7)">GND</text>
<text x="167.3" y="165.7" transform="rotate(-180 167.3 165.7)">GND</text>
<text x="167.3" y="163.2" transform="rotate(-180 167.3 163.2)">VDD</text>
<text x="173.2" y="166.8" transform="rotate(-180 173.2 166.8)">1</text>
<text x="173.2" y="164.3" transform="rotate(-180 173.2 164.3)">2</text>
<text x="129.8" y="176.8" transform="rotate(-90 129.8 176.8)">GND</text>
<text x="132.3" y="176.8" transform="rotate(-90 132.3 176.8)">IN_D1-</text>
<text x="134.9" y="176.8" transform="rotate(-90 134.9 176.8)">IN_D1+</text>
<text x="137.4" y="176.8" transform="rotate(-90 137.4 176.8)">VDD</text>
<text x="140" y="176.8" transform="rotate(-90 140 176.8)">IN_D2-</text>
<text x="142.5" y="176.8" transform="rotate(-90 142.5 176.8)">IN_D2+</text>
<text x="145" y="176.8" transform="rotate(-90 145 176.8)">GND</text>
<text x="147.6" y="176.8" transform="rotate(-90 147.6 176.8)">IN_D3-</text>
<text x="150.1" y="176.8" transform="rotate(-90 150.1 176.8)">IN_D3+</text>
<text x="152.7" y="176.8" transform="rotate(-90 152.7 176.8)">VDD</text>
<text x="155.2" y="176.8" transform="rotate(-90 155.2 176.8)">IN_D4-</text>
<text x="157.7" y="176.8" transform="rotate(-90 157.7 176.8)">IN_D4+</text>
<text x="162.8" y="176.8" transform="rotate(-90 162.8 176.8)">EXP</text>
<text x="128.7" y="183.9" transform="rotate(-90 128.7 183.9)">37</text>
<text x="131.2" y="183.9" transform="rotate(-90 131.2 183.9)">38</text>
<text x="133.8" y="183.9" transform="rotate(-90 133.8 183.9)">39</text>
<text x="136.3" y="183.9" transform="rotate(-90 136.3 183.9)">40</text>
<text x="138.8" y="183.9" transform="rotate(-90 138.8 183.9)">41</text>
<text x="141.4" y="183.9" transform="rotate(-90 141.4 183.9)">42</text>
<text x="143.9" y="183.9" transform="rotate(-90 143.9 183.9)">43</text>
<text x="146.5" y="183.9" transform="rotate(-90 146.5 183.9)">44</text>
<text x="149" y="183.9" transform="rotate(-90 149 183.9)">45</text>
<text x="151.5" y="183.9" transform="rotate(-90 151.5 183.9)">46</text>
<text x="154.1" y="183.9" transform="rotate(-90 154.1 183.9)">47</text>
<text x="156.6" y="183.9" transform="rotate(-90 156.6 183.9)">48</text>
<text x="161.7" y="185.7" transform="rotate(-90 161.7 185.7)">EXP</text>
<text x="141.4" y="232.7" transform="rotate(-90 141.4 232.7)">16</text>
<text x="143.9" y="232.7" transform="rotate(-90 143.9 232.7)">15</text>
<text x="146.5" y="232.7" transform="rotate(-90 146.5 232.7)">14</text>
<text x="149" y="232.7" transform="rotate(-90 149 232.7)">13</text>
<text x="151.5" y="232.7" transform="rotate(-90 151.5 232.7)">12</text>
<text x="154.1" y="232.7" transform="rotate(-90 154.1 232.7)">11</text>
<text x="156.6" y="232.7" transform="rotate(-90 156.6 232.7)">10</text>
<text x="159.2" y="232.7" transform="rotate(-90 159.2 232.7)">9</text>
<text x="142.5" y="245.4" transform="rotate(-90 142.5 245.4)">DOUT1-</text>
<text x="145" y="245.9" transform="rotate(-90 145 245.9)">DOUT1+</text>
<text x="147.6" y="245.9" transform="rotate(-90 147.6 245.9)">DOUT2+</text>
<text x="150.1" y="245.4" transform="rotate(-90 150.1 245.4)">DOUT2-</text>
<text x="152.7" y="245.4" transform="rotate(-90 152.7 245.4)">DOUT3-</text>
<text x="155.2" y="245.9" transform="rotate(-90 155.2 245.9)">DOUT3+</text>
<text x="157.7" y="245.9" transform="rotate(-90 157.7 245.9)">DOUT4+</text>
<text x="160.3" y="245.4" transform="rotate(-90 160.3 245.4)">DOUT4-</text>
<text x="142.5" y="253" transform="rotate(-90 142.5 253)">EN</text>
<text x="145" y="253" transform="rotate(-90 145 253)">DIN1</text>
<text x="147.6" y="253" transform="rotate(-90 147.6 253)">DIN2</text>
<text x="150.1" y="253" transform="rotate(-90 150.1 253)">VCC</text>
<text x="152.7" y="253" transform="rotate(-90 152.7 253)">GND</text>
<text x="155.2" y="253" transform="rotate(-90 155.2 253)">DIN3</text>
<text x="157.7" y="253" transform="rotate(-90 157.7 253)">DIN4</text>
<text x="160.3" y="253" transform="rotate(-90 160.3 253)">EN#</text>
<text x="141.4" y="258.9" transform="rotate(-90 141.4 258.9)">1</text>
<text x="143.9" y="258.9" transform="rotate(-90 143.9 258.9)">2</text>
<text x="146.5" y="258.9" transform="rotate(-90 146.5 258.9)">3</text>
<text x="149" y="258.9" transform="rotate(-90 149 258.9)">4</text>
<text x="151.5" y="258.9" transform="rotate(-90 151.5 258.9)">5</text>
<text x="154.1" y="258.9" transform="rotate(-90 154.1 258.9)">6</text>
<text x="156.6" y="258.9" transform="rotate(-90 156.6 258.9)">7</text>
<text x="159.2" y="258.9" transform="rotate(-90 159.2 258.9)">8</text>
</g>
<text font-size="2" fill="#800000" x="121.4" y="44.6" transform="rotate(-90 121.4 44.6)">DIGITAL1</text>
</svg>
